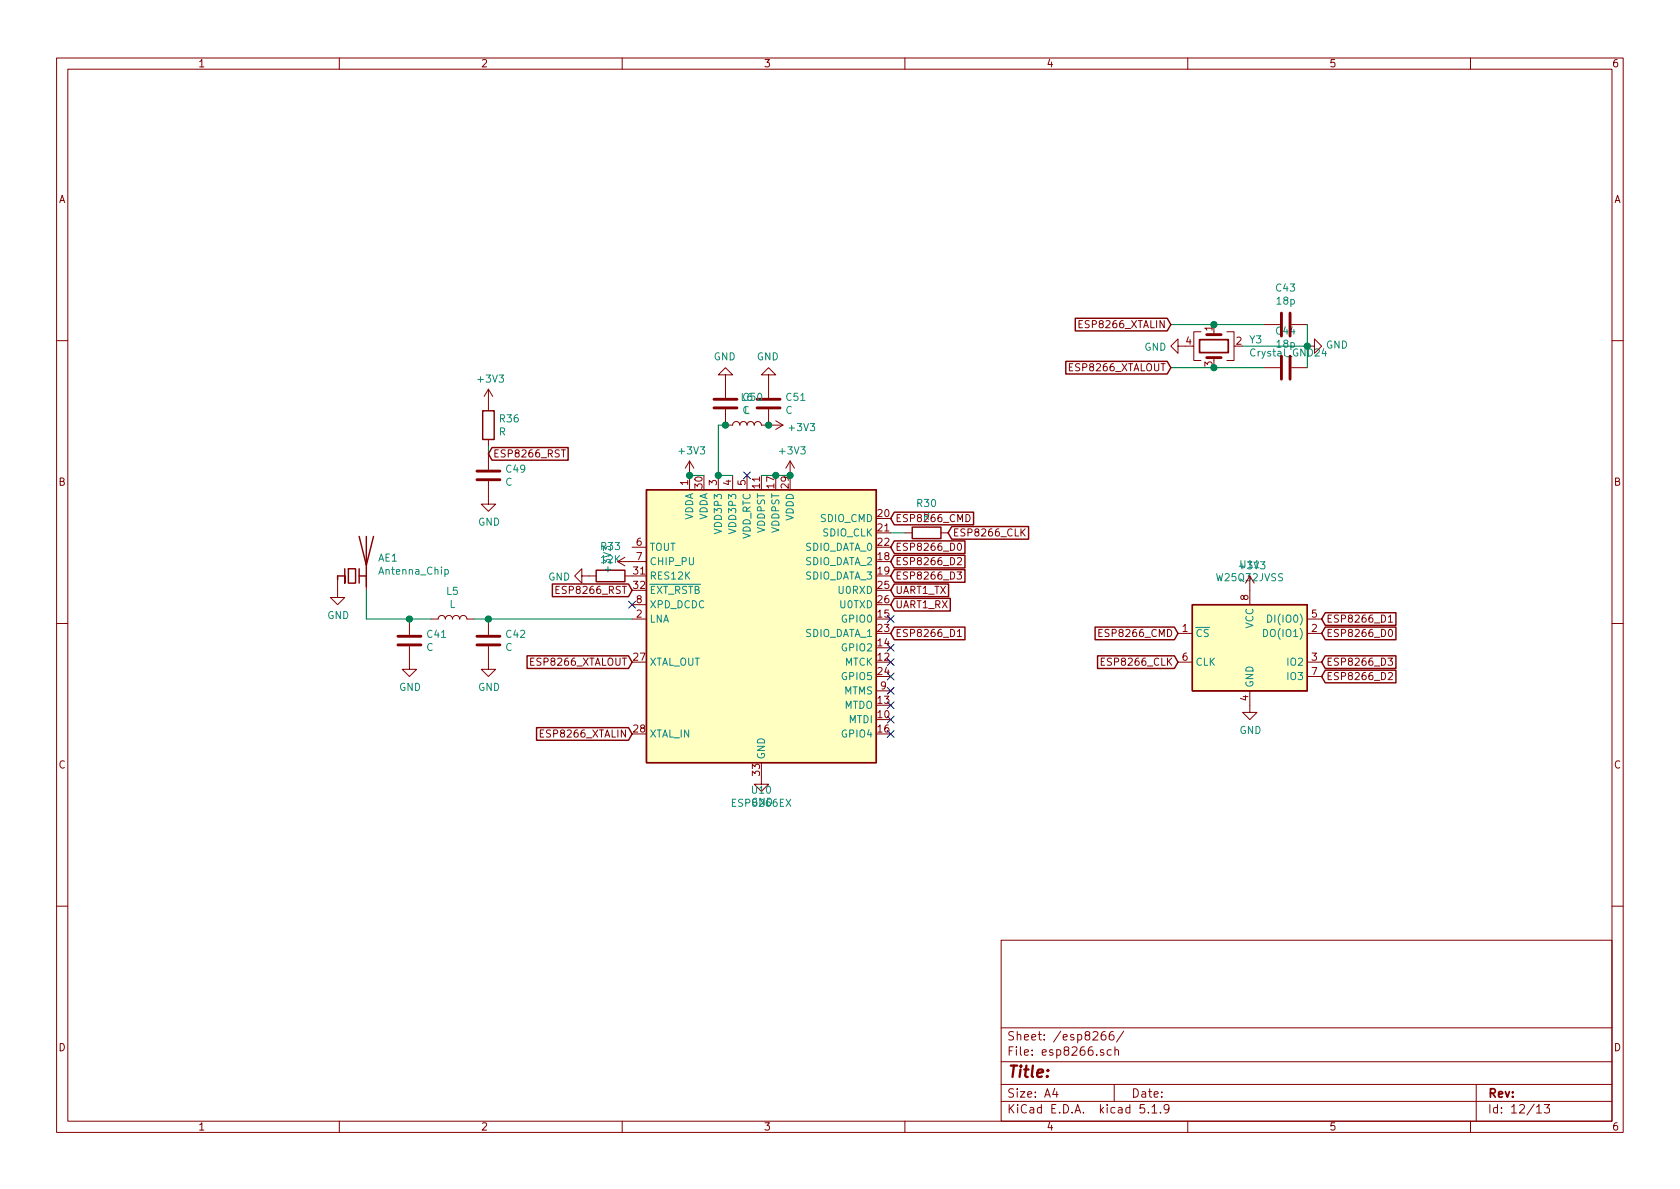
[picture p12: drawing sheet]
<svg xmlns="http://www.w3.org/2000/svg" width="297mm" height="210mm" viewBox="0 0 297 210" stroke-linecap="round" stroke-linejoin="round" font-family="sans-serif">
<g fill="none" stroke="#840000" stroke-width=".18">
<path d="M10 10.3h277v189.9h-277zM12 12.2h273v186.1h-273zM60 10.3v1.9M110 10.3v1.9M160 10.3v1.9M210 10.3v1.9M260 10.3v1.9M190.8 57.3h.4M191.4 56.7h-.6v1.3h.6M212.3 58.7h-1.2v5h1.2M214.6 58.7v.5M216.9 58.7h1.3v5h-1.3"/>
<path d="M223.5 57.4h2.8M228.3 57.4h2.8M10 60.2h2M86.4 68.8v3.8M86.4 77.7v1.3M86.4 68.8l-.8 1.3M86.4 68.8l.7 1.3M99.2 79.5h.8M128.3 72.4v2.8h1.2a.63 .63 0 0 1 .7-.7 .63 .63 0 0 1 .6 .7 .63 .63 0 0 1 .6-.7 .63 .63 0 0 1 .7 .7 .63 .63 0 0 1 .6-.7 .63 .63 0 0 1 .6 .7 .63 .63 0 0 1 .7-.7 .63 .63 0 0 1 .6 .7h3.8M128.3 66.3h1.2l-1.2-1.3-1.3 1.3h1.3v4.1M135.9 66.3h1.3l-1.3-1.3-1.3 1.3h1.3v4.1M135.9 72.4v2.8"/>
<path d="M137.2 74.4l1.2 .8M138.4 75.2l-1.2 .7M208.3 61.2v-1.3l-1.3 1.3 1.3 1.3v-1.3h1.2M214.6 63.2v.5M223.5 65h2.8M228.3 65h2.8M231.1 61.2h1.3v-1.3l1.3 1.3-1.3 1.3v-1.3M285 60.2h2M86.4 85.1v4h1.2l-1.2 1.3-1.3-1.3h1.3M86.4 80.3v2.8M109.2 99.3l1.3 .8M109.2 99.3h5.1"/>
<path d="M110.5 98.5l-1.3 .8M111.8 96.8h2.5M121.9 81.5v5.1M121.9 81.5l-.7 1.3M121.9 81.5l.8 1.3M127 84.1v2.5M129.5 84.1v2.5M132.1 84.1v2.5M139.7 81.5l-.8 1.3M139.7 81.5v2.6M139.7 81.5l.8 1.3M160 94.2h1.3"/>
<path d="M166.4 94.2h1.2M169.3 98.7l.5-.1 .2 .4v.2l-.8 .7h.8M169.4 96.2l.2-.1a.67 .67 0 0 1 .4 .6 .67 .67 0 0 1-.4 .6l-.3-.5zM170.8 91a.64 .64 0 0 1 .7 .6 .64 .64 0 0 1-.7 .6zM180.7 94.1l.6 .7M181.3 93.5l-.8 .8M10 110.3h2M59.7 101.8v3.9h1.3l-1.3 1.2-1.3-1.2h1.3M64.8 101.8v2.6M72.4 114.3v4.1h1.3l-1.3 1.2-1.3-1.2h1.3M72.4 109.5v2.8M76.2 109.5h1.3a.63 .63 0 0 1 .6-.7 .63 .63 0 0 1 .6 .7 .63 .63 0 0 1 .7-.7 .63 .63 0 0 1 .6 .7 .63 .63 0 0 1 .6-.7 .63 .63 0 0 1 .7 .7 .63 .63 0 0 1 .6-.7 .63 .63 0 0 1 .6 .7h1.3"/>
<path d="M86.4 114.3v4.1h1.2l-1.2 1.2-1.3-1.2h1.3M86.4 109.5v2.8M98.3 104.3h.4M98.9 103.7h-.6v1.2h.6M102.9 101.8v-1.2l-1.3 1.2 1.3 1.3v-1.3h2.5M110.5 101.8h1.3M111.8 109.5h2.5M111.8 106.9h2.5M169.2 101.1h.8l-.4 .5 .4 .1v.6l-.2 .1-.6-.1M169.3 111.7l.3-.4v1.3M169.3 112.6h.7M194.3 111.9h.4"/>
<path d="M194.7 117h.4M194.9 111.3h-.6v1.3h.6M195.3 116.4h-.6v1.2h.6M208.3 112h2.5M208.3 117.1h2.5M221 101.8v5.1M231.1 112h2.6M231.1 117.1h2.6M231.1 109.5h2.6M231.1 119.6h2.6M245.4 116.4h.8l-.4 .5 .4 .1v.5l-.2 .1-.6-.1M245.5 119l.5-.1 .2 .4v.2l-.8 .7h.8"/>
<path d="M245.5 109.1l.3-.3v1.2M245.5 110h.7M245.6 111.4l.2-.1a.67 .67 0 0 1 .4 .6 .67 .67 0 0 1-.4 .7l-.3-.5zM285 110.3h2M95.5 129.7h.4M96.1 129.1h-.6v1.2h.6M134.6 137.4v1.3h1.3l-1.3 1.2-1.3-1.2h1.3M154.9 122.2h2.6M221 122.2v3.8h1.2l-1.2 1.2-1.3-1.2h1.3M10 160.2h2M177 166.3h108v32h-108zM285 160.2h2"/>
<path d="M60 198.3v1.9M110 198.3v1.9M160 198.3v1.9M177 194.8h108M177 191.8h108M177 187.8h108M177 181.8h108M186.5 192.5l-.4 1h1M186.8 193v1M195.1 185.7l-.3-.1-.2 .2v.2l.5 .2v.3h-.5M195.4 182.4a.59 .59 0 0 0-.7 .7l.1 .7 .2 .1 .5-.1 .1-.5-.2-.2-.4-.1-.3 .3M196.5 185.7l-.4-.1-.3 .3v.6l.3 .1 .4-.1"/>
<path d="M196.8 182.4a.62 .62 0 0 0-.7 .7l.1 .7 .2 .1 .5-.1 .1-.5-.2-.2-.4-.1-.3 .3M197 191.8v3M197.1 185.7l.2-.1 .4 .1 .1 .9M197.1 185.1v1.5M198.7 182.3l-1.3 2M202.3 195.3h-.7l-.1 .7 .3-.1 .5 .1 .1 .2-.1 .5-.2 .1-.6-.1M203 196.7v.1M203.7 195.8l.4-.5v1.5M203.7 196.8h.8M205.2 196.7v.1M206.7 196l-.1 .2a.48 .48 0 0 1-.7-.1v-.6a.48 .48 0 0 1 .7-.1v.1a1.19 1.19 0 0 1-.2 1.2l-.4 .1M210 198.3v1.9"/>
<path d="M260 198.3v1.9M261 191.8v6.5M271.7 195.8l.4-.5v1.5M271.7 196.8h.8M273 195.3h1l-.5 .6 .4 .1v.7l-.2 .1-.7-.1"/>
</g>
<g fill="none" stroke="#840000" stroke-width=".51">
<path d="M213.4 59.2h2.5M226.6 55.4v4M228.1 55.4v4M126.2 72.1h4.1M126.2 70.6h4.1M133.9 72.1h4M133.9 70.6h4M213.4 63.2h2.5M226.6 63v4.1M228.1 63v4.1M84.3 84.8h4.1M84.3 83.3h4.1"/>
<path d="M70.4 114h4M70.4 112.5h4M84.3 114h4.1M84.3 112.5h4.1"/>
</g>
<g fill="#ffffc2" stroke="#ffffc2" stroke-width=".18">
<path d="M210.8 106.9h20.3v15.3h-20.3z"/>
<path d="M114.3 86.6h40.6v48.3h-40.6z"/>
</g>
<g fill="none" stroke="#840000" stroke-width=".25">
<path d="M190.1 56.3h16.3l.6 1.1-.6 1.1h-16.3zM85.3 72.6h2.1v5.1h-2.1zM87 79.1h13.5v2.3h-13.5l-.6-1.1zM188.4 63.9h18l.6 1.1-.6 1.1h-18zM63.5 94.9l1.3 5 1.2-5M64.8 94.9v8.9M114.3 86.6h40.6v48.3h-40.6zM158.1 95.7h12.5v2.2h-12.5l-.6-1.1zM158.1 90.6h14v2.2h-14l-.6-1.1zM158.1 98.2h12.5v2.2h-12.5l-.6-1.1zM161.3 93.2h5.1v2h-5.1zM168.3 93.1h13.6v2.2h-13.6l-.7-1.1z"/>
<path d="M61 100.6v2.5v-1.3h-1.3v.7M61.6 100.6h1.3v2.5h-1.3zM63.5 101.8h1.3M63.5 100.6v2.5M93.2 116h17.9l.7 1.1-.7 1.1h-17.9zM97.7 103.3h13.4l.7 1.1-.7 1.1h-13.4zM105.4 100.8h5.1v2.1h-5.1zM158.1 103.3h9.6v2.2h-9.6l-.6-1.1zM158.1 105.8h9.9v2.2h-9.9l-.6-1.1zM158.1 100.7h12.5v2.3h-12.5l-.6-1.2zM158.1 110.9h12.5v2.2h-12.5l-.6-1.1zM193.6 110.9h14l.7 1.1-.7 1.1h-14z"/>
<path d="M194.1 116h13.5l.7 1.1-.7 1.1h-13.5zM210.8 106.9h20.3v15.3h-20.3zM234.3 118.5h12.5v2.2h-12.5l-.6-1.1zM234.3 116h12.5v2.2h-12.5l-.6-1.1zM234.3 110.9h12.5v2.2h-12.5l-.6-1.1zM234.3 108.4h12.5v2.2h-12.5l-.6-1.1zM94.9 128.7h16.2l.7 1.1-.7 1.1h-16.2z"/>
</g>
<path d="M134.1 69.7l.2-.2a.67 .67 0 0 1 .4 .7 .67 .67 0 0 1-.4 .6l-.3-.2v-.3zM234.1 61.6l-.3 .9h.7M234.4 62.1v.9M222.9 99.3h.7l-.4 .5 .4 .1v.6l-.2 .1-.5-.1M78.7 100.8l.3-.1 .3 .2-.2 .6h-.4M107 100.7h1M107.5 100.2v1M223.4 111.3a.64 .64 0 0 1 .7 .6 .64 .64 0 0 1-.7 .7zM224.1 108.8a.64 .64 0 0 1 .8 .6 .64 .64 0 0 1-.8 .6z" fill="none" stroke="#008484" stroke-width=".18"/>
<path d="M212.1 60.1h5.1v2.3h-5.1z" fill="none" stroke="#840000" stroke-width=".3"/>
<path d="M207 57.4h16.5M231.1 57.4v7.6M86.4 79v1.3M128.3 75.2h-1.3v8.9h2.5M207 65h16.5M219.7 61.2h11.4M121.9 84.1h2.6M134.6 84.1h5.1M157.5 94.2h2.5M64.8 104.4v5.1h11.4M83.8 109.5h28" fill="none" stroke="#008400" stroke-width=".18"/>
<g fill="#008400" stroke="#008400" stroke-width=".25">
<circle cx="135.9" cy="75.2" r=".51"/>
<circle cx="214.6" cy="57.4" r=".51"/>
<circle cx="72.4" cy="109.5" r=".51"/>
<circle cx="86.4" cy="109.5" r=".51"/>
<circle cx="139.7" cy="84.1" r=".51"/>
<circle cx="137.2" cy="84.1" r=".51"/>
<circle cx="121.9" cy="84.1" r=".51"/>
<circle cx="127" cy="84.1" r=".51"/>
<circle cx="128.3" cy="75.2" r=".51"/>
<circle cx="214.6" cy="65" r=".51"/>
<circle cx="231.1" cy="61.2" r=".51"/>
</g>
<g fill="none" stroke="#000084" stroke-width=".18">
<path d="M131.5 83.5l1.2 1.2M132.7 83.5l-1.2 1.2M111.2 106.3l1.2 1.2M112.4 106.3l-1.2 1.2M156.9 108.9l1.2 1.2M156.9 119l1.2 1.2M156.9 116.5l1.2 1.2M156.9 113.9l1.2 1.3M158.1 108.9l-1.2 1.2M158.1 119l-1.2 1.2M158.1 116.5l-1.2 1.2M158.1 113.9l-1.2 1.3"/>
<path d="M156.9 129.2l1.2 1.2M156.9 126.6l1.2 1.3M156.9 124.1l1.2 1.2M156.9 121.6l1.2 1.2M158.1 129.2l-1.2 1.2M158.1 126.6l-1.2 1.3M158.1 124.1l-1.2 1.2M158.1 121.6l-1.2 1.2"/>
</g>
<text font-size="2.8" fill="#840000" x="178" y="190.5">Title:</text>
<g font-size="2.1" fill="#840000">
<text x="178" y="184">Sheet: /esp8266/</text>
<text x="178" y="186.7">File: esp8266.sch</text>
<text x="178" y="196.9">KiCad E.D.A. kicad 5.1.9</text>
<text x="178" y="194.1">Size: A4</text>
<text x="200" y="194.1">Date:</text>
<text x="263" y="194.1">Rev:</text>
<text x="263" y="196.9">Id: 12/13</text>
</g>
<g font-size="1.8" fill="#840000">
<text x="35" y="11.9">1</text>
<text x="85" y="11.9">2</text>
<text x="135" y="11.9">3</text>
<text x="185" y="11.9">4</text>
<text x="235" y="11.9">5</text>
<text x="285" y="11.9">6</text>
<text x="10.4" y="35.9">A</text>
<text x="285.4" y="35.9">A</text>
<text x="191.4" y="58">ESP8266_XTALIN</text>
<text x="214.4" y="58.5" transform="rotate(-90 214.4 58.5)">1</text>
<text x="189.4" y="65.7">ESP8266_XTALOUT</text>
<text x="209.7" y="61">4</text>
<text x="214.4" y="64.9" transform="rotate(-90 214.4 64.9)">3</text>
<text x="218.6" y="61">2</text>
<text x="87.1" y="80.9">ESP8266_RST</text>
<text x="10.4" y="85.9">B</text>
<text x="121.7" y="85.8" transform="rotate(-90 121.7 85.8)">1</text>
<text x="124.2" y="86.3" transform="rotate(-90 124.2 86.3)">30</text>
<text x="126.7" y="85.8" transform="rotate(-90 126.7 85.8)">3</text>
<text x="129.3" y="85.8" transform="rotate(-90 129.3 85.8)">4</text>
<text x="131.8" y="85.8" transform="rotate(-90 131.8 85.8)">5</text>
<text x="134.4" y="86.3" transform="rotate(-90 134.4 86.3)">11</text>
<text x="136.9" y="86.3" transform="rotate(-90 136.9 86.3)">17</text>
<text x="139.4" y="86.3" transform="rotate(-90 139.4 86.3)">29</text>
<text x="285.4" y="85.9">B</text>
<text x="155.2" y="91.4">20</text>
<text x="155.2" y="94">21</text>
<text x="158.3" y="92.3">ESP8266_CMD</text>
<text x="163.2" y="92">R</text>
<text x="168.4" y="94.9">ESP8266_CLK</text>
<text x="112.1" y="101.6">31</text>
<text x="112.5" y="96.5">6</text>
<text x="112.5" y="99.1">7</text>
<text x="155.2" y="99.1">18</text>
<text x="155.2" y="101.6">19</text>
<text x="155.2" y="96.5">22</text>
<text x="158.3" y="97.4">ESP8266_D0</text>
<text x="158.3" y="99.9">ESP8266_D2</text>
<text x="99" y="105">ESP8266_RST</text>
<text x="112.1" y="104.1">32</text>
<text x="112.5" y="106.7">8</text>
<text x="155.2" y="104.1">25</text>
<text x="155.2" y="106.7">26</text>
<text x="158.3" y="105">UART1_TX</text>
<text x="158.3" y="107.6">UART1_RX</text>
<text x="158.3" y="102.5">ESP8266_D3</text>
<text x="215.2" y="102.8">W25Q32JVSS</text>
<text x="220.7" y="106.1" transform="rotate(-90 220.7 106.1)">8</text>
<text x="112.5" y="109.2">2</text>
<text x="155.2" y="109.2">15</text>
<text x="155.2" y="111.8">23</text>
<text x="158.3" y="112.6">ESP8266_D1</text>
<text x="195" y="112.6">ESP8266_CMD</text>
<text x="209.1" y="111.8">1</text>
<text x="231.9" y="111.8">2</text>
<text x="231.9" y="109.2">5</text>
<text x="234.5" y="112.6">ESP8266_D0</text>
<text x="234.5" y="110.1">ESP8266_D1</text>
<text x="94.2" y="117.7">ESP8266_XTALOUT</text>
<text x="112.1" y="116.8">27</text>
<text x="155.2" y="116.8">12</text>
<text x="155.2" y="114.3">14</text>
<text x="155.2" y="119.4">24</text>
<text x="195.4" y="117.7">ESP8266_CLK</text>
<text x="209.1" y="116.8">6</text>
<text x="231.9" y="116.8">3</text>
<text x="231.9" y="119.4">7</text>
<text x="234.5" y="117.7">ESP8266_D3</text>
<text x="155.2" y="124.5">13</text>
<text x="155.7" y="121.9">9</text>
<text x="220.7" y="123.9" transform="rotate(-90 220.7 123.9)">4</text>
<text x="234.5" y="120.3">ESP8266_D2</text>
<text x="96.1" y="130.4">ESP8266_XTALIN</text>
<text x="112.1" y="129.5">28</text>
<text x="155.2" y="127">10</text>
<text x="155.2" y="129.5">16</text>
<text x="10.4" y="135.9">C</text>
<text x="134.4" y="137.1" transform="rotate(-90 134.4 137.1)">33</text>
<text x="285.4" y="135.9">C</text>
<text x="10.4" y="185.9">D</text>
<text x="285.4" y="185.9">D</text>
<text x="35" y="199.9">1</text>
<text x="85" y="199.9">2</text>
<text x="135" y="199.9">3</text>
<text x="185" y="199.9">4</text>
<text x="235" y="199.9">5</text>
<text x="285" y="199.9">6</text>
</g>
<g font-size="1.8" fill="#008484">
<text x="225.7" y="51.6">C43</text>
<text x="225.8" y="53.9">18p</text>
<text x="225.7" y="59.2">C44</text>
<text x="126.2" y="63.7">GND</text>
<text x="133.8" y="63.7">GND</text>
<text x="202.3" y="62">GND</text>
<text x="221" y="60.7">Y3</text>
<text x="221.4" y="63">Crystal_GND24</text>
<text x="225.8" y="61.5">18p</text>
<text x="234.4" y="61.6">GND</text>
<text x="84.7" y="67.7">+3V3</text>
<text x="131.1" y="70.9">L6</text>
<text x="139.1" y="70.9">C51</text>
<text x="88.2" y="77">R</text>
<text x="88.4" y="74.7">R36</text>
<text x="131.5" y="73.2">L</text>
<text x="138.9" y="73.2">C</text>
<text x="139.7" y="76.2">+3V3</text>
<text x="89.6" y="83.6">C49</text>
<text x="120.2" y="80.4">+3V3</text>
<text x="138" y="80.4">+3V3</text>
<text x="89.4" y="85.9">C</text>
<text x="162.2" y="89.7">R30</text>
<text x="84.5" y="93">GND</text>
<text x="122.6" y="92.1" transform="rotate(-90 122.6 92.1)">VDDA</text>
<text x="125.1" y="92.1" transform="rotate(-90 125.1 92.1)">VDDA</text>
<text x="127.6" y="94" transform="rotate(-90 127.6 94)">VDD3P3</text>
<text x="130.2" y="94" transform="rotate(-90 130.2 94)">VDD3P3</text>
<text x="132.7" y="95.5" transform="rotate(-90 132.7 95.5)">VDD_RTC</text>
<text x="135.3" y="94.3" transform="rotate(-90 135.3 94.3)">VDDPST</text>
<text x="137.8" y="94.3" transform="rotate(-90 137.8 94.3)">VDDPST</text>
<text x="140.3" y="92.1" transform="rotate(-90 140.3 92.1)">VDDD</text>
<text x="145.1" y="92.3">SDIO_CMD</text>
<text x="145.5" y="94.9">SDIO_CLK</text>
<text x="66.9" y="99.3">AE1</text>
<text x="67.2" y="101.6">Antenna_Chip</text>
<text x="106.3" y="97.3">R33</text>
<text x="106.3" y="99.6">12K</text>
<text x="114.8" y="97.4">TOUT</text>
<text x="114.8" y="99.9">CHIP_PU</text>
<text x="142.2" y="99.9">SDIO_DATA_2</text>
<text x="142.2" y="97.4">SDIO_DATA_0</text>
<text x="219.4" y="100.5">U11</text>
<text x="79" y="105.2">L5</text>
<text x="79.5" y="107.5">L</text>
<text x="96.9" y="102.7">GND</text>
<text x="114.8" y="102.5">RES12K</text>
<text x="114.8" y="105">EXT_RSTB</text>
<text x="114.8" y="107.6">XPD_DCDC</text>
<text x="142.2" y="102.5">SDIO_DATA_3</text>
<text x="148.4" y="105">U0RXD</text>
<text x="148.6" y="107.6">U0TXD</text>
<text x="57.9" y="109.5">GND</text>
<text x="75.6" y="112.8">C41</text>
<text x="89.6" y="112.8">C42</text>
<text x="114.8" y="110.1">LNA</text>
<text x="142.2" y="112.6">SDIO_DATA_1</text>
<text x="149" y="110.1">GPIO0</text>
<text x="211.3" y="112.6">CS</text>
<text x="221.6" y="111.2" transform="rotate(-90 221.6 111.2)">VCC</text>
<text x="224" y="112.6">DO(IO1)</text>
<text x="224.8" y="110.1">DI(IO0)</text>
<text x="75.4" y="115.1">C</text>
<text x="89.4" y="115.1">C</text>
<text x="114.8" y="117.7">XTAL_OUT</text>
<text x="149" y="115.2">GPIO2</text>
<text x="149.3" y="117.7">MTCK</text>
<text x="211.3" y="117.7">CLK</text>
<text x="227.8" y="117.7">IO2</text>
<text x="70.6" y="122.2">GND</text>
<text x="84.5" y="122.2">GND</text>
<text x="149" y="120.3">GPIO5</text>
<text x="149.2" y="125.3">MTDO</text>
<text x="149.2" y="122.8">MTMS</text>
<text x="221.6" y="121.7" transform="rotate(-90 221.6 121.7)">GND</text>
<text x="227.8" y="120.3">IO3</text>
<text x="114.8" y="130.4">XTAL_IN</text>
<text x="149" y="130.4">GPIO4</text>
<text x="150.1" y="127.9">MTDI</text>
<text x="219.2" y="129.8">GND</text>
<text x="135.3" y="134.4" transform="rotate(-90 135.3 134.4)">GND</text>
<text x="129.7" y="142.7">ESP8266EX</text>
<text x="132.8" y="142.5">GND</text>
<text x="133" y="140.4">U10</text>
</g>
</svg>
